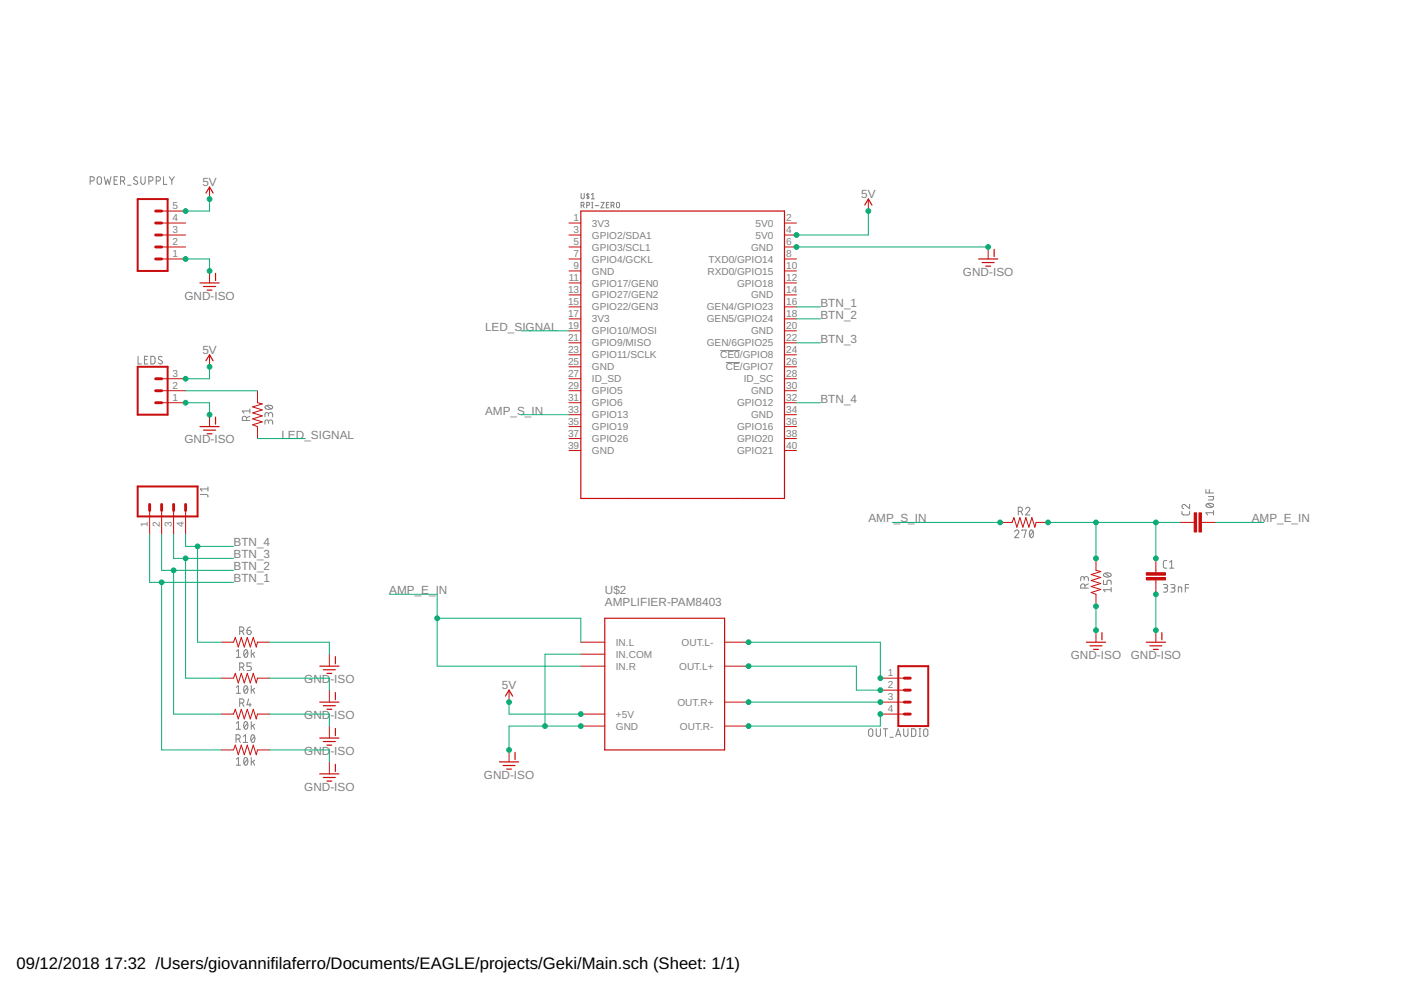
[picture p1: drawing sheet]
<svg xmlns="http://www.w3.org/2000/svg" width="297mm" height="210mm" viewBox="0 0 297 210" stroke-linecap="round" stroke-linejoin="round" font-family="sans-serif">
<g fill="none" stroke="#808080" stroke-width=".21">
<path d="M19.1 38.4h.5a.46 .46 0 0 0 .4-.5 .46 .46 0 0 0-.4-.4h-.5v1.6M20.7 37.6l.3-.1 .4 .1 .1 1a.46 .46 0 0 1-.4 .5 .46 .46 0 0 1-.5-.5zM22.1 37.5l.4 1.6 .3-1.1 .4 1.1 .3-1.6M24.2 38.2h.5M24.9 37.5h-.7v1.6h.7M25.5 38.4h.5a.46 .46 0 0 0 .5-.5 .46 .46 0 0 0-.5-.4h-.5v1.6M26.1 38.4l.4 .7M27.1 39.3h.7M29.1 37.6a.42 .42 0 0 0-.5-.1 .42 .42 0 0 0-.2 .6l.6 .3a.41 .41 0 0 1 .1 .6 .41 .41 0 0 1-.6 0l-.2-.1M29.9 37.5v1.1a.46 .46 0 0 0 .4 .5 .46 .46 0 0 0 .5-.5v-1.1M31.6 38.4h.4a.46 .46 0 0 0 .5-.5 .46 .46 0 0 0-.5-.4h-.4v1.6M33.1 38.4h.5a.46 .46 0 0 0 .4-.5 .46 .46 0 0 0-.4-.4h-.5v1.6"/>
<path d="M34.7 37.5v1.6h.7M35.9 37.5l.5 .7M36.4 38.2v.9M37 37.5l-.6 .7M123.2 43.5h.5l.1-.2v-.3l-.6-.1v1.2M123.2 41v1l.3 .1 .3-.1 .1-1M123.6 43.5l.3 .6M124.4 43.5h.5l.1-.2v-.3l-.6-.1v1.2M124.6 41v1.2M124.9 41.2h-.5v.2l.5 .5-.2 .1h-.3M125.4 41.3l.3-.3v1.2M125.4 42.2h.6"/>
<path d="M125.5 42.9h.2M125.5 44.1h.2M125.6 42.9v1.2M126.2 43.6h.8M127.4 42.9h.7l-.7 1.2h.7M128.6 43.4h.4M129.1 42.9h-.5v1.2h.5M129.6 43.5l.6-.1v-.4l-.6-.1v1.2M130 43.5l.2 .6M130.8 43l.3-.1 .3 .3-.1 .7-.2 .1h-.3l-.1-.3zM29.3 75.5v1.7h.7M30.6 76.3h.6"/>
<path d="M31.3 75.5h-.7v1.7h.7M32 75.5l.6 .1 .3 .2v1.1l-.3 .2-.6 .1zM34.4 75.7l-.2-.1a.38 .38 0 0 0-.6 .1 .38 .38 0 0 0 .2 .5l.4 .3a.4 .4 0 0 1 .1 .6 .4 .4 0 0 1-.6 0l-.2-.2M152.7 74.3h4.2M153.9 76.9h3M52.3 89.2v-.5a.44 .44 0 0 0-.5-.5 .44 .44 0 0 0-.4 .5v.5h1.6M53 88.2l-.7 .4M53 87.1h-1.6l.3 .5M53 86.7v.9M56.3 86.1a1 1 0 0 1 1.5 .3 .97 .97 0 0 1-1.6 0zM56.6 86l.8 .7M56.9 89.5a.44 .44 0 0 1 .5-.5 .44 .44 0 0 1 .4 .5v.4"/>
<path d="M56.9 89.7v-.3a.37 .37 0 0 0-.4-.4 .37 .37 0 0 0-.3 .4v.5M56.9 87.9a.44 .44 0 0 1 .5-.4 .44 .44 0 0 1 .4 .4v.5M56.9 88.2v-.4a.37 .37 0 0 0-.4-.3 .37 .37 0 0 0-.3 .3v.6M42.5 104.8l1.4 .1 .2 .2v.3M44.1 103.2v.9M44.1 103.7h-1.6l.3 .4M215.1 112.7a.44 .44 0 0 1 .6-.3 .44 .44 0 0 1 .2 .7l-.8 .9h.9M215.9 108.4h.4a.44 .44 0 0 0 .5-.4 .44 .44 0 0 0-.5-.5h-.4v1.7M216.4 108.4l.4 .8M216.7 112.5v-.1h.9l-.5 1.6M217.4 107.9a.45 .45 0 0 1 .7-.3 .45 .45 0 0 1 .1 .7l-.8 .9h1M218.4 112.5l.3-.1a.97 .97 0 0 1 0 1.6 1.03 1.03 0 0 1-.3-1.5z"/>
<path d="M219.1 112.7l-.8 .9M247.4 118.9h-.5l-.2 .3v1l.2 .2 .5 .1M248 119.2l.4-.3v1.6M250.6 108.4v.5l.4 .3 1-.1 .2-.2v-.5M252.2 107v.9l-.9-.8a.44 .44 0 0 0-.7 .1 .44 .44 0 0 0 .4 .7M255.7 103.8v.7h1.6M255.8 106.9a1.04 1.04 0 0 1 1.5 .2 .95 .95 0 0 1-1.6 0zM256 106.8l.9 .7M256.2 105.3h1.1v.5l-.2 .2h-.9M256.4 103.8v.7M257.3 108.7h-1.6l.3 .5M257.3 108.3v.9"/>
<path d="M50.1 138.1l.4-.3v1.6M50.1 139.4h.9M50.8 133.8h.5a.46 .46 0 0 0 .4-.4 .46 .46 0 0 0-.4-.5h-.5v1.7M51.4 133.8l.3 .8M51.9 137.9l.2-.1a.97 .97 0 0 1 0 1.6 1.02 1.02 0 0 1-.2-1.5zM52.4 133.7h.5a.45 .45 0 0 1 .4 .5 .45 .45 0 0 1-.5 .4 .45 .45 0 0 1-.4-.5zM52.5 138.1l-.7 .9M53.1 132.9l-.4 .2-.3 .6M53.3 137.8v1.6M53.6 138.6l.4 .8M54 138.3l-.7 .6M229.9 122.7a.44 .44 0 0 1 .4-.5 .44 .44 0 0 1 .5 .5v.4"/>
<path d="M229.9 123v-.4a.37 .37 0 0 0-.4-.4 .37 .37 0 0 0-.4 .4v.5M230 124.7v-.5a.46 .46 0 0 0-.4-.4 .46 .46 0 0 0-.5 .4v.5h1.7M230.8 123.8l-.8 .3M234 123v.9h.7v-.5a.45 .45 0 0 1 .4-.4 .45 .45 0 0 1 .5 .4v.5M234.1 121.7a.98 .98 0 0 1 1.5 .2 .95 .95 0 0 1-1.6 0zM234.3 121.5l.9 .8M235.6 125h-1.6l.3 .5M235.6 124.6v.9M246.7 123.9h.5a.36 .36 0 0 1 .4 .4 .36 .36 0 0 1-.4 .4h-.4M247.1 124.7a.44 .44 0 0 1 .5 .4 .44 .44 0 0 1-.5 .4h-.4M248 120.5h.9M248.2 123.9h.6a.36 .36 0 0 1 .3 .4 .36 .36 0 0 1-.3 .4h-.4"/>
<path d="M248.7 124.7a.44 .44 0 0 1 .4 .4 .44 .44 0 0 1-.4 .4h-.5M249.8 125.5v-1l.7 .1v.9M251.3 124.7h.7M252 123.9h-.7v1.6M50 156.7h.5a.46 .46 0 0 0 .4-.5 .46 .46 0 0 0-.4-.4h-.5v1.6M50.1 153.4l.4-.4v1.6M50.1 145.7l.4-.3v1.6M50.1 154.6h.9M50.1 147h.9M50.6 156.7l.3 .7M50.8 149.1h.5a.46 .46 0 0 0 .4-.5 .46 .46 0 0 0-.4-.4h-.5v1.6M50.8 141.5h.5a.46 .46 0 0 0 .4-.5 .46 .46 0 0 0-.4-.5h-.5v1.7"/>
<path d="M51.4 149.1l.3 .7M51.4 141.5l.3 .7M51.6 156.1l.4-.3v1.6M51.6 157.4h.9M51.9 153.1l.2-.1a.97 .97 0 0 1 0 1.6 1.02 1.02 0 0 1-.2-1.5zM51.9 145.5l.2-.1a.97 .97 0 0 1 0 1.6 1.02 1.02 0 0 1-.2-1.5zM52.5 153.4l-.7 .9M52.5 145.7l-.7 .9M52.7 148.2l-.3 1.2h.9M53 149.1v.7M53.3 140.5h-.9v.8h.5a.47 .47 0 0 1 .4 .4 .47 .47 0 0 1-.4 .5h-.5M53.3 145.4v1.6"/>
<path d="M53.3 153v1.6M53.4 155.9l.1-.1a.8 .8 0 0 1 .6 .6 .8 .8 0 0 1-.2 .8l-.2 .2a.8 .8 0 0 1-.6-.6 .8 .8 0 0 1 .2-.8zM53.6 153.9l.4 .7M53.6 146.2l.4 .8M54 156.1l-.8 1M54 153.5l-.7 .6M54 145.9l-.7 .6M184.3 154.6l.3-.1 .3 .1 .2 1.1a.46 .46 0 0 1-.5 .4 .46 .46 0 0 1-.5-.4zM185.8 154.5v1.2a.44 .44 0 0 0 .4 .4 .44 .44 0 0 0 .5-.4v-1.2M187.3 154.5h.9M187.7 154.5v1.6M188.7 156.3h.7"/>
<path d="M189.9 156.1l.5-1.6 .6 1.6M190 155.7h.9M191.6 154.5v1.2a.46 .46 0 0 0 .5 .4 .46 .46 0 0 0 .4-.4v-1.2M193.3 154.5l.6 .1 .2 .2 .1 .9-.3 .4h-.6zM194.9 154.5h.3M194.9 156.1h.3M195 154.5v1.6M196 154.6l.3-.1 .3 .1 .1 1.1a.44 .44 0 0 1-.4 .4 .44 .44 0 0 1-.5-.4zM50.1 161l.4-.4v1.6M50.1 162.2h.9M51.9 160.7l.2-.1a.97 .97 0 0 1 0 1.6 1.02 1.02 0 0 1-.2-1.5zM52.5 161l-.7 .9"/>
<path d="M53.3 160.6v1.6M53.6 161.5l.4 .7M54 161.2l-.7 .5"/>
</g>
<g fill="none" stroke="#c90d0c" stroke-width=".25">
<path d="M42.4 60h4.1M43.7 40.9l.7-1.2 .8 1.2M45.7 58v1.5M123.1 44.7h43.2v61h-43.2zM183.3 43.5l.8-1.3 .8 1.3M207.5 54.9h4M208.2 55.7h2.6M209 56.4h1M210.8 52.9v1.5M43.2 60.7h2.5M43.7 76.5l.7-1.3 .8 1.3M43.9 61.5h1"/>
<path d="M42.4 90.4h4.1M43.2 91.2h2.5M43.9 92h1M45.7 88.4v1.5M71.1 139.2v1.5M128.2 131.1h25.4v27.9h-25.4zM230.3 136.2h4.1M231.1 136.9h2.5M231.9 137.7h1M233.6 134.1v1.6M243 136.2h4.1M243.8 136.9h2.5"/>
<path d="M244.6 137.7h1M246.3 134.1v1.6M67.8 156.5h4.1M67.8 148.9h4.1M67.8 141.2h4.1M68.6 157.2h2.5M68.6 149.6h2.5M68.6 142h2.5M69.3 158h1M69.3 150.4h1M69.3 142.8h1M71.1 146.8v1.6"/>
<path d="M71.1 154.5v1.5M107.2 147.6l.7-1.3 .8 1.3M109.2 159.5v1.5M67.8 164.1h4.1M68.6 164.8h2.5M69.3 165.6h1M71.1 162.1v1.5M105.9 161.5h4.1M106.7 162.3h2.5M107.4 163.1h1"/>
</g>
<g fill="none" stroke="#c90d0c" stroke-width=".21">
<path d="M44.4 39.7v2.5M34.3 47.3h5M34.3 49.8h5M34.3 52.4h5M34.3 54.9h5M34.3 44.7h5M44.4 57.4v2.6M120.6 47.3h2.5M120.6 49.8h2.5M120.6 52.4h2.5M120.6 54.9h2.5M120.6 57.4h2.5"/>
<path d="M120.6 60h2.5M166.3 47.3h2.6M166.3 49.8h2.6M166.3 52.4h2.6M166.3 54.9h2.6M166.3 57.4h2.6M166.3 60h2.6M184.1 42.2v2.5M209.5 52.4v2.5M44.4 75.2v2.6M120.6 62.5h2.5M120.6 65.1h2.5"/>
<path d="M120.6 67.6h2.5M120.6 70.1h2.5M120.6 72.7h2.5M120.6 75.2h2.5M120.6 77.8h2.5M166.3 62.5h2.6M166.3 65.1h2.6M166.3 67.6h2.6M166.3 70.1h2.6M166.3 72.7h2.6M166.3 75.2h2.6M166.3 77.8h2.6"/>
<path d="M34.3 80.3h5M34.3 82.8h5M34.3 85.4h5M44.4 87.9v2.5M54.6 82.8v2.6l1 .2-2 .7 2 .6-2 .6 2 .7-2 .6 2 .7-2 .6 1 .3v2.6M120.6 80.3h2.5M120.6 82.8h2.5M120.6 85.4h2.5M120.6 87.9h2.5M120.6 90.4h2.5M120.6 93h2.5M120.6 95.5h2.5"/>
<path d="M166.3 80.3h2.6M166.3 82.8h2.6M166.3 85.4h2.6M166.3 87.9h2.6M166.3 90.4h2.6M166.3 93h2.6M166.3 95.5h2.6M31.7 108.2v5.1M34.3 108.2v5.1M36.8 108.2v5.1M39.3 108.2v5.1M212 110.8h2.6l.4-1.1 .6 2.1 .6-2.1 .7 2.1 .6-2.1 .6 2.1 .7-2.1 .6 2.1 .3-1h2.5"/>
<path d="M232.4 118.4v2.5l1 .3-2 .6 2 .6-2 .7 2 .6-2 .7 2 .6-2 .6 1 .4v2.5M245.1 118.4v3M250.1 110.8h3.1M254.7 110.8h3.1M47 136.2h2.5l.4-1.1 .6 2.1 .7-2.1 .6 2.1 .6-2.1 .7 2.1 .6-2.1 .6 2.1 .3-1h2.5M69.8 138.7v2.5M123.1 136.2h5.1M123.1 138.7h5.1M153.6 136.2h5.1M232.4 133.6v2.6M245.1 123v3M245.1 133.6v2.6"/>
<path d="M47 151.4h2.5l.4-1 .6 2 .7-2 .6 2 .6-2 .7 2 .6-2 .6 2 .3-1h2.5M47 143.8h2.5l.4-1 .6 2 .7-2 .6 2 .6-2 .7 2 .6-2 .6 2 .3-1h2.5M47 159h2.5l.4-1 .6 2 .7-2 .6 2 .6-2 .7 2 .6-2 .6 2 .3-1h2.5M69.8 146.3v2.6M69.8 153.9v2.6M107.9 146.3v2.6M107.9 159v2.5M123.1 141.2h5.1M123.1 151.4h5.1M123.1 153.9h5.1M153.6 141.2h5.1M153.6 153.9h5.1"/>
<path d="M153.6 148.9h5.1M186.6 151.4h5.1M186.6 148.9h5.1M186.6 143.8h5.1M186.6 146.3h5.1M69.8 161.5v2.6"/>
</g>
<path d="M29.2 42.2h6.3v15.2h-6.3zM29.2 77.8h6.3v10.1h-6.3zM29.2 103.1h12.7v6.4h-12.7zM190.5 141.2h6.3v12.7h-6.3z" fill="none" stroke="#c90d0c" stroke-width=".42"/>
<g fill="none" stroke="#c90d0c" stroke-width=".61">
<path d="M33 49.8h1.3M33 52.4h1.3M33 54.9h1.3M33 44.7h1.3M33 47.3h1.3M33 80.3h1.3M33 82.8h1.3M33 85.4h1.3M31.7 107v1.2M34.3 107v1.2M36.8 107v1.2M39.3 107v1.2"/>
<path d="M191.7 148.9h1.3M191.7 146.3h1.3M191.7 143.8h1.3M191.7 151.4h1.3"/>
</g>
<g fill="#c90d0c" stroke="#c90d0c" stroke-width=".21">
<path d="M243 122.4h4.1v.6h-4.1z"/>
<path d="M243 121.4h4.1v.5h-4.1z"/>
<path d="M254.2 108.7h.5v4.1h-.5z"/>
<path d="M253.2 108.7h.5v4.1h-.5z"/>
</g>
<g fill="none" stroke="#0dab76" stroke-width=".21">
<path d="M39.3 54.9h5.1v2.5M44.4 42.2v2.5h-5.1M168.9 52.4h40.6M184.1 44.7v5.1h-15.2M44.4 77.8v2.5h-5.1M110.5 70.1h10.1M168.9 72.7h5M168.9 65.1h5M168.9 67.6h5M39.3 85.4h5.1v2.5M39.3 82.8h15.3M54.6 93h10.1"/>
<path d="M110.5 87.9h10.1M168.9 85.4h5M31.7 113.3v10.2h17.8M34.3 113.3v7.6h15.2M36.8 113.3v5.1h12.7M39.3 118.4v25.4h7.7M39.3 113.3v2.5h10.2M41.9 115.8v20.4h5.1M189.2 110.8h22.8M222.2 110.8h27.9M232.4 110.8v7.6M245.1 110.8v7.6"/>
<path d="M257.8 110.8h10.1M34.3 123.5v35.5h12.7M36.8 120.9v30.5h10.2M57.1 136.2h12.7v2.5M82.5 126h10.2v15.2h30.4M92.7 131.1h30.4v5.1M123.1 138.7h-7.6v15.2M158.7 136.2h27.9v7.6M232.4 128.5v5.1M245.1 126v7.6M57.1 143.8h12.7v2.5M57.1 151.4h12.7v2.5"/>
<path d="M57.1 159h12.7v2.5M107.9 148.9v2.5h15.2M123.1 153.9h-15.2v5.1M158.7 148.9h27.9M158.7 141.2h22.9v5.1h5M186.6 151.4v2.5h-27.9"/>
</g>
<g fill="#0dab76" stroke="#0dab76" stroke-width=".21">
<circle cx="44.4" cy="57.4" r=".51"/>
<circle cx="39.3" cy="54.9" r=".51"/>
<circle cx="209.5" cy="52.4" r=".51"/>
<circle cx="168.9" cy="52.4" r=".51"/>
<circle cx="39.3" cy="85.4" r=".51"/>
<circle cx="44.4" cy="87.9" r=".51"/>
<circle cx="107.9" cy="159" r=".51"/>
<circle cx="123.1" cy="153.9" r=".51"/>
<circle cx="115.5" cy="153.9" r=".51"/>
<circle cx="232.4" cy="133.6" r=".51"/>
<circle cx="232.4" cy="128.5" r=".51"/>
<circle cx="245.1" cy="133.6" r=".51"/>
<circle cx="245.1" cy="126" r=".51"/>
<circle cx="44.4" cy="42.2" r=".51"/>
<circle cx="39.3" cy="44.7" r=".51"/>
<circle cx="184.1" cy="44.7" r=".51"/>
<circle cx="168.9" cy="49.8" r=".51"/>
<circle cx="39.3" cy="80.3" r=".51"/>
<circle cx="44.4" cy="77.8" r=".51"/>
<circle cx="107.9" cy="148.9" r=".51"/>
<circle cx="123.1" cy="151.4" r=".51"/>
<circle cx="39.3" cy="118.4" r=".51"/>
<circle cx="41.9" cy="115.8" r=".51"/>
<circle cx="34.3" cy="123.5" r=".51"/>
<circle cx="36.8" cy="120.9" r=".51"/>
<circle cx="186.6" cy="143.8" r=".51"/>
<circle cx="158.7" cy="136.2" r=".51"/>
<circle cx="186.6" cy="151.4" r=".51"/>
<circle cx="158.7" cy="153.9" r=".51"/>
<circle cx="186.6" cy="148.9" r=".51"/>
<circle cx="158.7" cy="148.9" r=".51"/>
<circle cx="186.6" cy="146.3" r=".51"/>
<circle cx="158.7" cy="141.2" r=".51"/>
<circle cx="212" cy="110.8" r=".51"/>
<circle cx="232.4" cy="110.8" r=".51"/>
<circle cx="232.4" cy="118.4" r=".51"/>
<circle cx="222.2" cy="110.8" r=".51"/>
<circle cx="245.1" cy="110.8" r=".51"/>
<circle cx="245.1" cy="118.4" r=".51"/>
<circle cx="92.7" cy="131.1" r=".51"/>
</g>
<g font-size="3.5">
<text x="3.5" y="205.4">09/12/2018</text>
<text x="22.2" y="205.4">17:32 /Users/giovannifilaferro/Documents/EAGLE/projects/Geki/Main.sch (Sheet: 1/1)</text>
</g>
<g font-size="2.5" fill="#808080">
<text x="42.9" y="39.4">5V</text>
<text x="182.6" y="42">5V</text>
<text x="204.2" y="58.5">GND-ISO</text>
<text x="39.1" y="63.5">GND-ISO</text>
<text x="174" y="65.1">BTN_1</text>
<text x="102.8" y="70.1">LED_SIGNAL</text>
<text x="174" y="67.6">BTN_2</text>
<text x="42.9" y="75">5V</text>
<text x="174" y="72.7">BTN_3</text>
<text x="102.8" y="87.9">AMP_S_IN</text>
<text x="174" y="85.4">BTN_4</text>
<text x="39.1" y="94">GND-ISO</text>
<text x="59.7" y="93">LED_SIGNAL</text>
<text x="184.1" y="110.8">AMP_S_IN</text>
<text x="265.4" y="110.8">AMP_E_IN</text>
<text x="49.5" y="118.4">BTN_3</text>
<text x="49.5" y="115.8">BTN_4</text>
<text x="49.5" y="123.5">BTN_1</text>
<text x="49.5" y="120.9">BTN_2</text>
<text x="82.5" y="126">AMP_E_IN</text>
<text x="128.2" y="128.5">AMPLIFIER-PAM8403</text>
<text x="128.2" y="126">U$2</text>
<text x="227" y="139.7">GND-ISO</text>
<text x="239.7" y="139.7">GND-ISO</text>
<text x="64.5" y="144.8">GND</text>
<text x="70" y="144.8">-ISO</text>
<text x="106.4" y="146.1">5V</text>
<text x="64.5" y="152.4">GND</text>
<text x="70" y="152.4">-ISO</text>
<text x="64.5" y="160">GND</text>
<text x="70" y="160">-ISO</text>
<text x="64.5" y="167.6">GND-ISO</text>
<text x="102.6" y="165.1">GND-ISO</text>
</g>
<g font-size="2.1" fill="#808080">
<text x="36.6" y="46.9">4</text>
<text x="36.6" y="44.4">5</text>
<text x="121.6" y="46.9">1</text>
<text x="166.7" y="46.9">2</text>
<text x="36.6" y="52">2</text>
<text x="36.6" y="49.5">3</text>
<text x="121.6" y="49.5">3</text>
<text x="121.6" y="52">5</text>
<text x="125.5" y="48.1">3V3</text>
<text x="125.5" y="50.6">GPIO2/SDA1</text>
<text x="125.5" y="53.1">GPIO3/SCL1</text>
<text x="159.3" y="53.1">GND</text>
<text x="160.2" y="48.1">5V0</text>
<text x="160.2" y="50.6">5V0</text>
<text x="166.7" y="49.5">4</text>
<text x="166.7" y="52">6</text>
<text x="36.6" y="54.6">1</text>
<text x="120.6" y="59.6">11</text>
<text x="121.6" y="54.6">7</text>
<text x="121.6" y="57.1">9</text>
<text x="125.5" y="55.7">GPIO4/GCKL</text>
<text x="125.5" y="58.2">GND</text>
<text x="150" y="58.2">RXD0/GPIO15</text>
<text x="150.2" y="55.7">TXD0/GPIO14</text>
<text x="166.7" y="54.6">8</text>
<text x="166.7" y="57.1">10</text>
<text x="166.7" y="59.6">12</text>
<text x="120.4" y="62.2">13</text>
<text x="120.4" y="64.7">15</text>
<text x="125.5" y="60.7">GPIO17/GEN0</text>
<text x="125.5" y="63.3">GPIO27/GEN2</text>
<text x="125.5" y="65.8">GPIO22/GEN3</text>
<text x="149.9" y="65.8">GEN4/GPIO23</text>
<text x="156.3" y="60.7">GPIO18</text>
<text x="159.3" y="63.3">GND</text>
<text x="166.7" y="62.2">14</text>
<text x="166.7" y="64.7">16</text>
<text x="120.4" y="67.2">17</text>
<text x="120.4" y="69.8">19</text>
<text x="125.5" y="68.4">3V3</text>
<text x="125.5" y="70.9">GPIO10/MOSI</text>
<text x="149.9" y="68.4">GEN5/GPIO24</text>
<text x="159.3" y="70.9">GND</text>
<text x="166.7" y="67.2">18</text>
<text x="166.7" y="69.8">20</text>
<text x="120.4" y="72.3">21</text>
<text x="120.4" y="74.9">23</text>
<text x="120.4" y="77.4">25</text>
<text x="125.5" y="73.4">GPIO9/MISO</text>
<text x="125.5" y="76">GPIO11/SCLK</text>
<text x="149.9" y="73.4">GEN/6GPIO25</text>
<text x="152.7" y="76">CE0/GPIO8</text>
<text x="166.7" y="72.3">22</text>
<text x="166.7" y="74.9">24</text>
<text x="166.7" y="77.4">26</text>
<text x="36.6" y="82.5">2</text>
<text x="36.6" y="79.9">3</text>
<text x="120.4" y="79.9">27</text>
<text x="120.4" y="82.5">29</text>
<text x="125.5" y="78.5">GND</text>
<text x="125.5" y="81.1">ID_SD</text>
<text x="125.5" y="83.6">GPIO5</text>
<text x="153.9" y="78.5">CE/GPIO7</text>
<text x="157.7" y="81.1">ID_SC</text>
<text x="159.3" y="83.6">GND</text>
<text x="166.7" y="79.9">28</text>
<text x="166.7" y="82.5">30</text>
<text x="36.6" y="85">1</text>
<text x="120.4" y="85">31</text>
<text x="120.4" y="87.6">33</text>
<text x="125.5" y="86.1">GPIO6</text>
<text x="125.5" y="88.7">GPIO13</text>
<text x="156.3" y="86.1">GPIO12</text>
<text x="159.3" y="88.7">GND</text>
<text x="166.7" y="85">32</text>
<text x="166.7" y="87.6">34</text>
<text x="120.4" y="90.1">35</text>
<text x="120.4" y="92.6">37</text>
<text x="120.4" y="95.2">39</text>
<text x="125.5" y="91.2">GPIO19</text>
<text x="125.5" y="93.8">GPIO26</text>
<text x="156.3" y="91.2">GPIO16</text>
<text x="156.3" y="93.8">GPIO20</text>
<text x="166.7" y="90.1">36</text>
<text x="166.7" y="92.6">38</text>
<text x="166.7" y="95.2">40</text>
<text x="125.5" y="96.3">GND</text>
<text x="156.3" y="96.3">GPIO21</text>
<text x="31.4" y="111.8" transform="rotate(-90 31.4 111.8)">1</text>
<text x="33.9" y="111.8" transform="rotate(-90 33.9 111.8)">2</text>
<text x="36.5" y="111.8" transform="rotate(-90 36.5 111.8)">3</text>
<text x="39" y="111.8" transform="rotate(-90 39 111.8)">4</text>
<text x="130.6" y="136.9">IN.L</text>
<text x="144.5" y="136.9">OUT.L-</text>
<text x="130.6" y="139.5">IN.COM</text>
<text x="130.6" y="142">IN.R</text>
<text x="144" y="142">OUT.L+</text>
<text x="188.2" y="143.4">1</text>
<text x="143.6" y="149.6">OUT.R+</text>
<text x="188.2" y="146">2</text>
<text x="188.2" y="148.5">3</text>
<text x="130.6" y="152.2">+5V</text>
<text x="130.6" y="154.7">GND</text>
<text x="144.2" y="154.7">OUT.R-</text>
<text x="188.2" y="151">4</text>
</g>
</svg>
